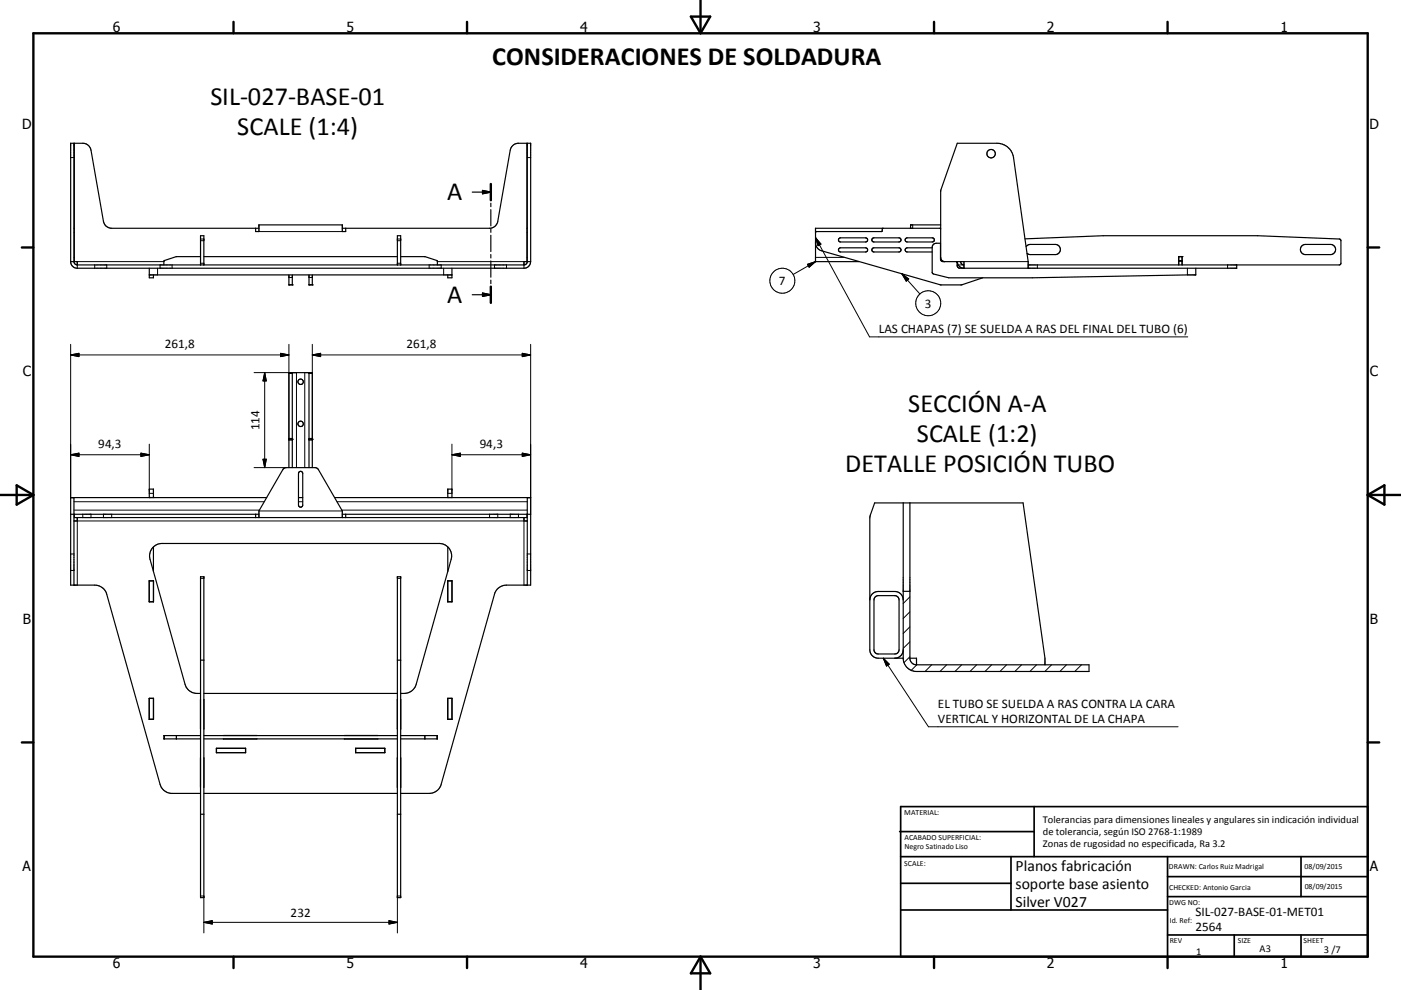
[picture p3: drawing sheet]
<svg xmlns="http://www.w3.org/2000/svg" width="420mm" height="297mm" viewBox="0 0 420 297" stroke-linecap="round" stroke-linejoin="round" font-family="sans-serif">
<g fill="none" stroke="#000" stroke-width=".36">
<path d="M141.6 57.6h5.6M144.7 57.1l2.5 .5-2.5 .5zM147.2 55.2v4.9M21.2 78.5v-35.5h1v35.5l.2 .6 .8 .4M21.2 78.5h2v1M21.2 78.5a1.98 1.98 0 0 0 2 2h133.9a1.97 1.97 0 0 0 2-2M22.2 68.5h.1M23.2 79.5h133.9M60.1 79.5v-8.8h1v8.8M60.1 77h-7.3l-3.5 1.2-.2 1.3M61.1 77h58M76.6 68.5v1h1v-2h25v2h1v-1"/>
<path d="M77.6 68.5h-44.1a2.57 2.57 0 0 1-2.5-2.1l-3.7-21.4a2.5 2.5 0 0 0-2.5-2h-2.5v35.5M102.6 68.5h44.2a2.51 2.51 0 0 0 2.4-2.1l3.8-21.4a2.51 2.51 0 0 1 2.4-2h2.6v35.5M119.1 79.5v-8.8h1v8.8M120.1 77h7.3l3.6 1.2 .1 1.3M147.2 61v1M147.2 62.9v4.9M147.2 68.7v1M147.2 70.6v4.9M147.2 76.4v1M147.2 78.3v4.9M158 68.5h.1M159.1 78.5v-35.5h-1v35.5l-.2 .6-.8 .4"/>
<path d="M159.1 78.5h-2v1M244.5 72.9a2.51 2.51 0 0 0 1.8 2.3l35.7 10.3h6.2l6.4-2.2M251.5 71.6l.5-.2h7.5a.62 .62 0 0 1 .6 .6 .62 .62 0 0 1-.6 .6h-7.5a.61 .61 0 0 1-.6-.4 .61 .61 0 0 1 .1-.6zM251.5 74.6l.5-.3h7.5a.62 .62 0 0 1 .6 .7 .62 .62 0 0 1-.6 .6h-7.5a.61 .61 0 0 1-.6-.4 .61 .61 0 0 1 .1-.6zM261.5 71.6l.5-.2h7.5a.62 .62 0 0 1 .6 .6 .62 .62 0 0 1-.6 .6h-7.5a.61 .61 0 0 1-.6-.4 .61 .61 0 0 1 .1-.6zM261.5 74.6l.5-.3h7.5a.62 .62 0 0 1 .6 .7 .62 .62 0 0 1-.6 .6h-7.5a.61 .61 0 0 1-.6-.4 .61 .61 0 0 1 .1-.6zM264.7 68.5l-.4 1h-19.5l-.3 .2M271.5 71.6l.5-.2h7.5a.62 .62 0 0 1 .6 .6 .62 .62 0 0 1-.6 .6h-7.5a.61 .61 0 0 1-.6-.4 .61 .61 0 0 1 .1-.6zM279.5 74.3h-7.5a.62 .62 0 0 0-.6 .7 .62 .62 0 0 0 .6 .6h7.5M281.8 68.5l.2 .2M282 67.5h-9v1M282 68.5h-37.5v10h13.1"/>
<path d="M282 78v-20.8l5-14.2h11.9a5 5 0 0 1 5 4.3l4.4 31.2v2M282 77.5l.5 .8 .8 .2M286.8 78.5l.2 .1M287 78.6v.1M287 78.5a2.03 2.03 0 0 0 2 2v-2h-6.3l-.5-.2-.2-.6v-4.7h-1.3a1.21 1.21 0 0 0-1.2 1.2l.1 7.8 4.9 1.3h25l49-.8v-2M287 78.6v1.3M287 79.7v.2M288 78.5l.2 .6 .8 .4M307.3 71.7l23.5-1h46.2l24.5 1 .5 .5v6.8l-.5 .5h-93.2M307.6 74l.7-.6 .6-.1h7.5a1.52 1.52 0 0 1 1.5 1.6 1.52 1.52 0 0 1-1.5 1.5h-7.5l-1-.4M353.4 79.5v-2.5h1v2.5M354.4 77v2.5"/>
<path d="M370.8 79.5v1h-83.1l-.5-.2-.2-.4M390.3 73.8l1.1-.5h7.5a1.52 1.52 0 0 1 1.5 1.6 1.52 1.52 0 0 1-1.5 1.5h-7.5a1.53 1.53 0 0 1-1.4-1 1.53 1.53 0 0 1 .3-1.6zM44.8 80.5v2.8h1.2v-.8M44.8 82.5h90.7M86.6 82.5v3h1v-3M92.6 82.5v3h1v-3M135.5 80.5v2.8h-1.3v-.8M141.6 88.4h5.6M144.7 87.9l2.5 .5-2.5 .5zM147.2 84.1v1M147.2 86v4.9M87.6 111.8v28.5"/>
<path d="M92.6 111.8v28.5M86.6 131.8h1M92.6 131.8h1M21.2 154.3h56.4M22.2 149.3v26.2M22.3 154.3v1h135.7v-1M23.2 155.3v1h-1M44.8 149.3v-2.6h1.2v2.6M44.8 149.3h1.2M76.6 154.3v1M77.6 155.3v-2l7.2-12.4 .3-.4 .8-.2h8.5l.9 .4 7.3 12.6v2M79.9 149.3h-58.7v26.2h7.2a3.7 3.7 0 0 1 3.6 2.8l16 57a3.7 3.7 0 0 0 3.6 2.7h8.5"/>
<path d="M86.6 140.3v-28.5h7v28.5M89.5 149.3h1.3M89.7 141.6a.63 .63 0 0 1 .7-.1 .63 .63 0 0 1 .4 .5v9.5a.64 .64 0 0 1-.7 .7 .64 .64 0 0 1-.6-.7v-9.5zM100.3 149.3h58.8v26.2h-7.2a3.7 3.7 0 0 0-3.7 2.8l-15.9 57a3.7 3.7 0 0 1-3.6 2.7h-8.6M102.6 154.3h56.5M103.6 154.3v1M134.2 149.3v-2.6h1.3v2.6M134.2 149.3h1.3M157.1 155.3v1h1M158.1 149.3v26.2M270.8 150.9v46.6M272.8 150.9v46.6"/>
<path d="M44.8 174.2h1.2v6.4h-1.3zM46 164.1v7.3M60.1 173h1v96.3h-1zM119.1 173h1v96.3h-1zM134.2 174.2h1.3v6.4h-1.3zM134.2 164.1v7.3M260.8 180a2.51 2.51 0 0 1 2.5-2.5h5a2.5 2.5 0 0 1 2.5 2.5M262.4 179.1l.9-.4h5a1.3 1.3 0 0 1 1.2 1.3v15a1.26 1.26 0 0 1-1.2 1.2h-5a1.26 1.26 0 0 1-1.3-1.2v-15zM270.8 177.4h2M60.1 198.1h1M119.1 198.1h1M270.8 197.5h-7.5a2.55 2.55 0 0 1-2.5-2.5v-39.6l1.4-4.5h44.5l6.6 46.6v1.9"/>
<path d="M270.8 197.5a4 4 0 0 0 4 4h51.7v-2.1h-51.7M270.8 195a2.5 2.5 0 0 1-2.5 2.5M272.8 197.5a1.97 1.97 0 0 0 2 1.9M272.8 197.5h2v1.9M44.8 209.5h1.2v6.3h-1.3zM44.8 209.5h1.2M60.1 209.9h.1M60.1 218.7h.1M60.1 208a4 4 0 0 1-4.6-2.7l-10.5-37.5a3.7 3.7 0 0 1 3.6-4.8h83.1a3.7 3.7 0 0 1 3.6 4.8l-10.5 37.5a4 4 0 0 1-4.7 2.7M61.1 208h58M61.1 209.9v8.8M119.1 209.9v8.8"/>
<path d="M120.1 209.9h.1M120.1 218.7h.1M134.2 209.5h1.3v6.3h-1.3zM134.2 209.5h1.3M60.1 227.4h.1M60.1 236.2h.1M60.1 220.7h-11v1h11M61.1 238h58M61.1 221.7h58M61.1 220.7h58M61.1 227.4v8.8M64.9 224.5h8.7v1.3h-8.7z"/>
<path d="M64.9 225.8h8.7M64.9 224.5h8.7M67 220.7h.1M67 221.7h.1M77 220.7h.1M77 221.7h.1M103.2 220.7h.1M103.2 221.7h.1M106.6 224.5h8.8v1.3h-8.8zM106.6 225.8h8.8M106.6 224.5h8.8M106.6 224.5v1.3"/>
<path d="M113.3 220.7h.1M113.3 221.7h.1M119.1 227.4v8.8M120.1 220.7h11v1h-11M120.1 227.4h.1M120.1 236.2h.1M60.1 244.3h1M119.1 244.3h1"/>
<circle cx="297.1" cy="46.1" r="1.26"/>
<circle cx="90.1" cy="114.5" r=".81"/>
<circle cx="90.1" cy="127.2" r=".81"/>
</g>
<g fill="none" stroke="#000" stroke-width=".3">
<path d="M21.2 47.3h1M158.1 47.3h1M22.2 77.2h.1M22.2 69.7h.1M23.2 78.5h25.9M23.2 79.5v1M28.4 79.5v1M32 79.5v1M48 79.5v1M51.6 79.5v1M60.1 79h1M60.1 72.2h1"/>
<path d="M60.1 71.7h1M77.6 69.5h25M119.1 79h1M119.1 72.2h1M119.1 71.7h1M128.7 79.5v1M131.1 78.5h26M132.3 79.5v1M148.2 79.5v1M151.9 79.5v1M157.1 79.5v1M158 77.2h.1"/>
<path d="M158 69.7h.1M242.1 79.3l2.4-.8-1.9 1.7zM244.5 77.2h8.7M244.5 71.3l16.2 29.8h95.4M244.5 71.3l1.6 1.9-.8 .5zM244.5 78.5l-6.7 3.8M273.6 67.5v1M287.3 79.5h1.7M289 78.5h19.3M311 79.5v1M353.4 77h1M353.4 78.4h1"/>
<path d="M353.4 78.2h1M368 79.5v1M47.2 80.5v2M86.6 85.4h1M86.6 83.3h1M92.6 85.4h1M92.6 83.3h1M133 80.5v2M270.4 82.1l5.4 6.1M270.4 82.1l2 1.6-.7 .7zM356 80.5v2M21.2 103.3v46.1h1"/>
<path d="M21.2 106.5h65.4M21.2 106.5l2.5-.5v1zM76.2 111.8h12.7v28.5M79.4 111.8v28.5M79.4 111.8l.4 2.5h-1zM84.1 106l2.5 .5-2.5 .5zM86.6 103.3v28.7h1M86.6 112h1M91.4 111.8v28.5M92.6 112h1M93.6 103.3v28.7h-1M93.6 106.5h65.5"/>
<path d="M93.6 106.5l2.5-.5v1zM156.6 106l2.5 .5-2.5 .5zM159.1 103.3v51M21.2 136.4l2.5-.5v1zM21.2 136.4h23.6M42.2 135.9l2.6 .5-2.6 .5zM44.8 133.3v13.4M78.8 137.8h1l-.4 2.5zM86.6 131.5h1M92.6 131.5h1M135.5 136.4h23.6M135.5 136.4l2.5-.5v1z"/>
<path d="M135.5 133.3v13.4M156.6 135.9l2.5 .5-2.5 .5zM22.2 153h55.6M22.2 150.5h57M24.8 154.3v1M27.3 154.3v1M31 154.3v1M33.5 154.3v1M44.8 148h1.2M76.2 140.3h9.7M77.6 153.3h25M89.5 150.5h1.3"/>
<path d="M101 150.5h57.1M102.5 153h55.6M134.2 148h1.3M146.8 154.3v1M149.2 154.3v1M153 154.3v1M155.4 154.3v1M158.1 149.4h1M21.2 166.2h1M21.2 171.2h1M23.2 175.5v-19.2h133.9v19.2M60.1 173.5h1"/>
<path d="M119.1 173.5h1M158.1 166.2h1M158.1 171.2h1M272.8 179.1l-2 2M264.8 197.5l13.6 20.5h74.8M264.8 197.5l1.8 1.8-.8 .5zM272.8 197l-1.8 1.8M272.8 192.5l-2 2M272.8 188l-2 2.1M272.8 183.5l-2 2.1M274.9 199.4l-1.7 1.7M279.3 199.4l-2 2.1"/>
<path d="M283.8 199.4l-2 2.1M288.3 199.4l-2 2.1M292.8 199.4l-2 2.1M297.3 199.4l-2 2.1M301.8 199.4l-2 2.1M306.3 199.4l-2 2.1M310.8 199.4l-2 2.1M315.3 199.4l-2 2.1M319.7 199.4l-1.9 2.1M324.2 199.4l-2 2.1M49.3 220.7v1M52.8 220.7v1"/>
<path d="M52.9 220.7v1M127.3 220.7v1M127.4 220.7v1M131 220.7v1M60.1 268.8h1v11.1M61.1 276.7h58M61.1 276.7l2.5-.5v1zM116.6 276.2l2.5 .5-2.5 .5zM120.1 268.8h-1v11.1"/>
<circle cx="234.6" cy="84.2" r="3.8"/>
<circle cx="278.3" cy="91" r="3.8"/>
</g>
<g fill="#000">
<circle cx="353.4" cy="77" r=".18"/>
<circle cx="354.4" cy="77" r=".18"/>
<circle cx="86.6" cy="85.5" r=".18"/>
<circle cx="87.6" cy="85.5" r=".18"/>
<circle cx="92.6" cy="85.5" r=".18"/>
<circle cx="93.6" cy="85.5" r=".18"/>
<circle cx="86.6" cy="131.8" r=".18"/>
<circle cx="87.6" cy="131.8" r=".18"/>
<circle cx="92.6" cy="131.8" r=".18"/>
<circle cx="93.6" cy="131.8" r=".18"/>
<circle cx="44.8" cy="149.3" r=".18"/>
<circle cx="46" cy="149.3" r=".18"/>
<circle cx="134.2" cy="149.3" r=".18"/>
<circle cx="135.5" cy="149.3" r=".18"/>
</g>
<g fill="none" stroke="#000" stroke-width=".71">
<path d="M10 10h400v277h-400zM70 6.6v3.4M140 6.6v3.4M207.1 5h5.8l-2.9 5zM210 0v10M280 6.6v3.4M350 6.6v3.4M147.2 55.2v4.9M6.6 74.2h3.4M410 74.2h3.5M147.2 86v4.9M0 148.5h10"/>
<path d="M5 145.6l5 2.9-5 2.9zM410 148.5h10.1M410 148.5l5.1-2.9v5.8zM6.6 222.7h3.4M410 222.7h3.5M70 287v3.4M140 287v3.4M210 287v10M210 287l2.9 5h-5.8zM280 287v3.4M350 287v3.4"/>
</g>
<g fill="none" stroke="#000" stroke-width=".51">
<path d="M269.7 249.5h40.3M270 242h140v45h-140zM270 257h140M303.1 257v16M310 242v15M350 257v30M390.1 257v12M270 265h33.1M270 273h80M350 269h60M350 263h60M350 280.5h60"/>
<path d="M370 280.5v6.5M390.1 280.5v6.5"/>
</g>
<path d="M144.7 57.1l2.5 .5-2.5 .5zM144.7 87.9l2.5 .5-2.5 .5z" fill="#000" stroke="#000" stroke-width=".36"/>
<g fill="#000" stroke="#000" stroke-width=".3">
<path d="M244.5 71.3l1.6 1.9-.8 .5zM242.1 79.3l2.4-.8-1.9 1.7zM270.4 82.1l2 1.6-.7 .7zM21.2 106.5l2.5-.5v1zM79.4 111.8l.4 2.5h-1zM84.1 106l2.5 .5-2.5 .5zM93.6 106.5l2.5-.5v1zM156.6 106l2.5 .5-2.5 .5zM21.2 136.4l2.5-.5v1zM42.2 135.9l2.6 .5-2.6 .5zM78.8 137.8h1l-.4 2.5zM135.5 136.4l2.5-.5v1z"/>
<path d="M156.6 135.9l2.5 .5-2.5 .5zM264.8 197.5l1.8 1.8-.8 .5zM61.1 276.7l2.5-.5v1zM116.6 276.2l2.5 .5-2.5 .5z"/>
</g>
<g font-size="7.9">
<text x="147.6" y="19.6">CONSIDERACIONES DE SOLDADURA</text>
<text x="63.1" y="31.5">SIL-027-BASE-01</text>
<text x="71.1" y="40.5">SCALE (1:4)</text>
<text x="134.1" y="60.1">A</text>
<text x="134.1" y="90.9">A</text>
<text x="272.3" y="123.6">SECCIÓN A-A</text>
<text x="274.9" y="132.7">SCALE (1:2)</text>
<text x="253.4" y="141.6">DETALLE POSICIÓN TUBO</text>
</g>
<g font-size="4.7">
<text x="304.5" y="261.2">Planos fabricación</text>
<text x="304.5" y="266.6">soporte base asiento</text>
<text x="304.5" y="272">Silver V027</text>
</g>
<g font-size="4.2">
<text x="33.9" y="9.6">6</text>
<text x="103.9" y="9.6">5</text>
<text x="173.9" y="9.6">4</text>
<text x="243.8" y="9.6">3</text>
<text x="313.9" y="9.6">2</text>
<text x="383.9" y="9.6">1</text>
<text x="6.7" y="38.7">D</text>
<text x="410.5" y="38.7">D</text>
<text x="6.9" y="112.9">C</text>
<text x="410.7" y="112.9">C</text>
<text x="6.9" y="187.1">B</text>
<text x="410.7" y="187.1">B</text>
<text x="6.8" y="261.4">A</text>
<text x="410.7" y="261.4">A</text>
<text x="33.9" y="290.4">6</text>
<text x="103.9" y="290.4">5</text>
<text x="173.9" y="290.4">4</text>
<text x="243.8" y="290.4">3</text>
<text x="313.9" y="290.4">2</text>
<text x="383.9" y="290.4">1</text>
</g>
<g font-size="3.9">
<text x="233.5" y="85.5">7</text>
<text x="277.3" y="92.3">3</text>
<text x="263.5" y="100">LAS CHAPAS (7) SE SUELDA A RAS DEL FINAL DEL TUBO (6)</text>
<text x="49.4" y="104.4">261,8</text>
<text x="121.9" y="104.4">261,8</text>
<text x="77.8" y="129" transform="rotate(-90 77.8 129)">114</text>
<text x="29.5" y="134.4">94,3</text>
<text x="143.8" y="134.4">94,3</text>
<text x="281.2" y="212.5">EL TUBO SE SUELDA A RAS CONTRA LA CARA</text>
<text x="281.2" y="217">VERTICAL Y HORIZONTAL DE LA CHAPA</text>
<text x="87.1" y="275.2">232</text>
<text x="358.4" y="274.9">SIL-027-BASE-01-MET01</text>
<text x="358.4" y="279.4">2564</text>
</g>
<g font-size="3.1">
<text x="312.7" y="246.8">Tolerancias para dimensiones lineales y angulares sin indicación individual</text>
<text x="312.7" y="250.4">de tolerancia, según ISO 2768-1:1989</text>
<text x="312.7" y="254">Zonas de rugosidad no especificada, Ra 3.2</text>
<text x="358.6" y="286.5">1</text>
<text x="377.6" y="285.6">A3</text>
<text x="396.9" y="285.9">3 /7</text>
</g>
<g font-size="2.4">
<text x="271.1" y="244.4">MATERIAL:</text>
<text x="271.2" y="252">ACABADO SUPERFICIAL:</text>
<text x="271.2" y="254.7">Negro Satinado Liso</text>
<text x="271.1" y="259.7">SCALE:</text>
<text x="350.4" y="260.8">DRAWN: Carlos Ruiz Madrigal</text>
<text x="391.1" y="260.6">08/09/2015</text>
<text x="350.5" y="267">CHECKED: Antonio Garcia</text>
<text x="391.2" y="266.7">08/09/2015</text>
<text x="350.5" y="271.4">DWG NO:</text>
<text x="350.7" y="276.9">Id. Ref:</text>
<text x="350.7" y="282.8">REV</text>
<text x="371.1" y="282.9">SIZE</text>
<text x="390.8" y="283">SHEET</text>
</g>
</svg>
